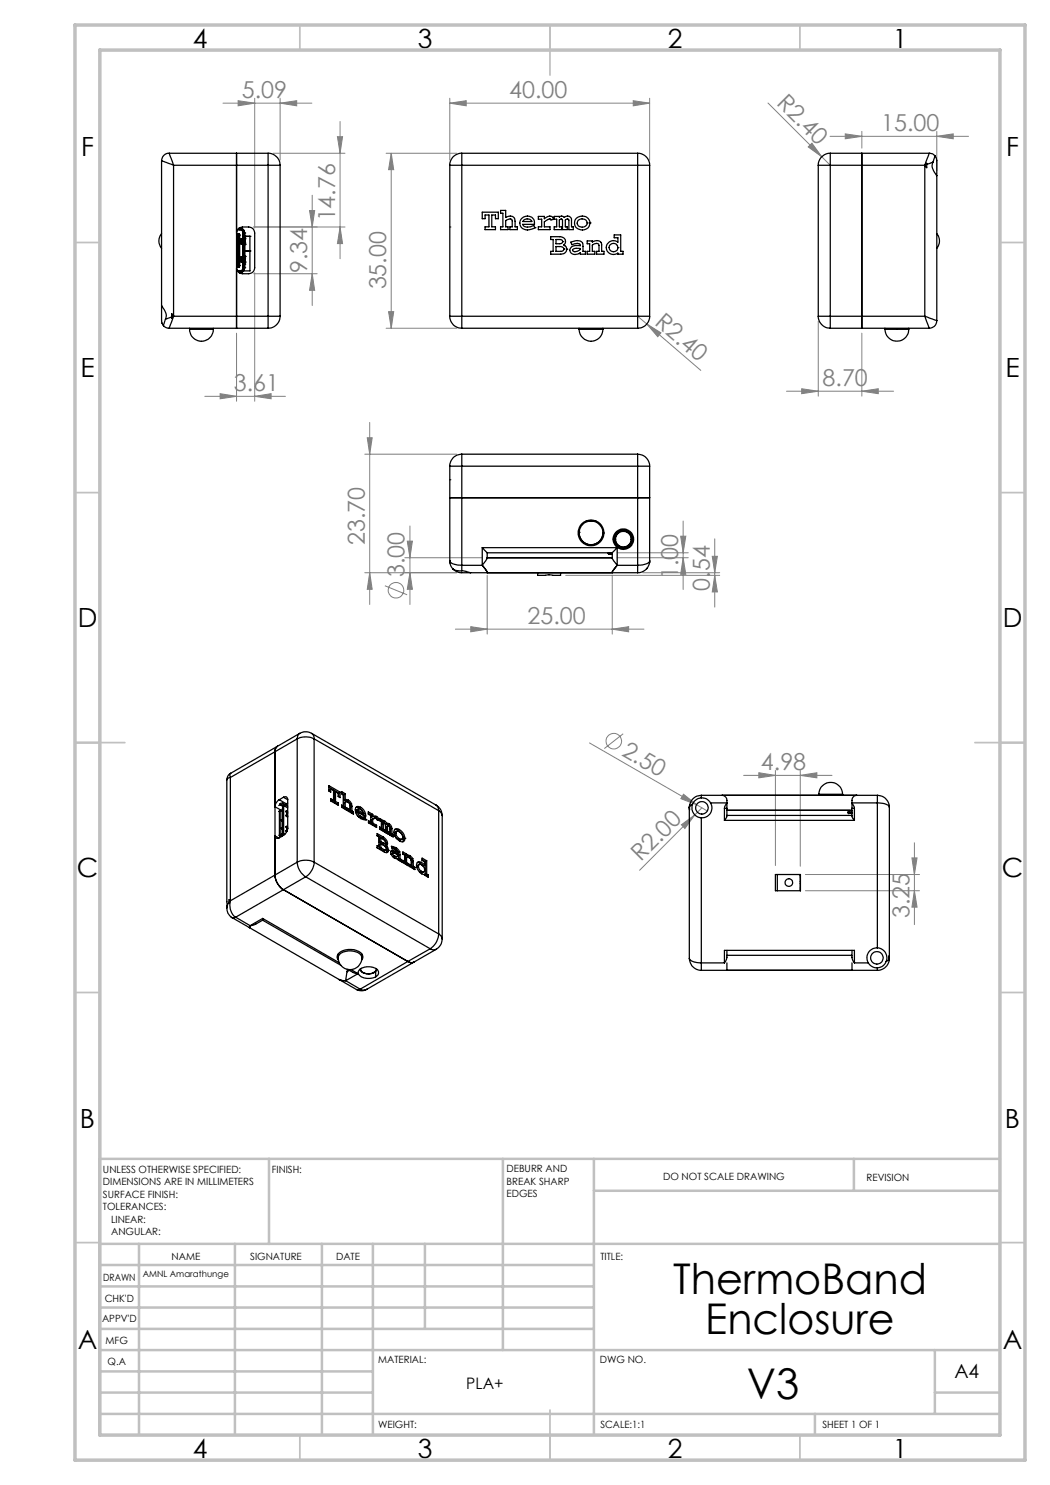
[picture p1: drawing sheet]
<svg xmlns="http://www.w3.org/2000/svg" width="210mm" height="297mm" viewBox="0 0 210 297" stroke-linecap="round" stroke-linejoin="round" font-family="sans-serif">
<g fill="none" stroke="#808080" stroke-width=".2">
<path d="M50.9 19.6v26M56 19.6v12.4M90 19.6v12.4M129.9 19.6v12.4M44.6 20.6h17.8M47.6 20.1l3.3 .5-3.3 .6zM54.6 30.7h14.4M56 20.6l3.3-.5v1.1zM62.4 39v22.1M67.5 27.3h1l-.5 3.4zM68 24.3v27.4M77.2 30.7h14.1"/>
<path d="M78.2 30.7v34.9M78.2 30.7l.5 3.2h-1zM90 20.6l3.2-.5v1.1zM90 20.6h39.9M126.6 20.1l3.3 .5-3.3 .6zM153.6 20.6l12.5 12.5M161.6 29.4l.8-.8 2 2.8zM166 27.3h27.7M169.1 26.8l3.3 .5-3.3 .5zM172.4 26.3v3.3M187.4 27.3l3.2-.5v1zM187.4 26.3v7.8"/>
<path d="M50.7 45.4h18.3M50.7 54.7h12.7M50.9 54.5v25.8M61.9 42.1h1l-.5 3.3zM62.4 54.7l.5 3.4h-1zM68 45.4l.5 3.3h-1zM41 79.3h16.1M44 78.7l3.3 .6-3.3 .5zM47.3 66.6v13.7M50.9 79.3l3.3-.6v1.1zM77.2 65.6h14.1M77.7 62.3h1l-.5 3.3z"/>
<path d="M127.5 63.2l1.9 1.6M129.4 64.8l2.8 1.8-.6 .7zM129.4 64.8l10.8 9.3M157.3 78.2h21.4M160.3 77.7l3.4 .5-3.4 .5zM163.7 64.2v15M172.4 78.2l3.2-.5v1zM172.4 66.6v12.6M73 90.8h18.3M73.4 87.6h1l-.5 3.2zM73.9 84.5v36.4M73 114.5h18.3"/>
<path d="M73.9 114.5l.5 3.4h-1zM77 117.2l4.4 1.8M81 111.5h15.4M81.5 108.2h1l-.5 3.3zM82 105.2v15.7M82 114.5l.5 3.4h-1zM97.4 115v11.8M113.1 115.1h30.8M122.4 115v11.8M123.4 110.6h14.3M123.4 111.5h14.3M128.6 114.5h15.3"/>
<path d="M136.1 107.2h1.1l-.6 3.4zM136.6 104.2v13.7M136.6 111.5l.6 3.4h-1.1zM142.5 111.3h1l-.6 3.2zM142.9 115.1l.6 3.3h-1zM142.9 107.8v13.6M91.1 125.8h37.7M94.2 125.3l3.2 .5-3.2 .6zM122.4 125.8l3.3-.5v1.1zM117.9 148.6l21.4 12.3M124.6 146.8l-3.7 2.9M136.7 158.9l2.6 2-3.1-1.2z"/>
<path d="M148.7 155.1h17.7M151.8 154.5l3.3 .6-3.3 .5zM155.1 154.1v19M160.1 155.1l3.3-.6v1.1zM160.1 154.1v19.1M136.3 165l2.7-2-2 2.7zM139.3 160.9l2.2 1.3M140.4 161.6l-12.5 12.5M161.1 174.9h22.8M161.1 178.1h22.8M182.4 171.6h1l-.5 3.3zM182.9 168.6v16.3"/>
<path d="M182.9 178.1l.5 3.3h-1z"/>
<circle cx="79.2" cy="118" r="1.55"/>
<circle cx="122.8" cy="148.2" r="1.55"/>
</g>
<g fill="none" stroke="#c0c0c0" stroke-width=".35">
<path d="M60 5v5M110 5v10M160 5v5M15 48.5h5M200 48.5h5M15 98.5h5M200 98.5h5M15 148.5h10M195 148.5h10M15 198.5h5M200 198.5h5M15 248.5h5"/>
<path d="M200 248.5h5M60 287v5M110 282v10M160 287v5"/>
</g>
<g fill="none" stroke="#c0c0c0" stroke-width=".5">
<path d="M53.8 231.8v17M100.6 231.8v38.2M118.8 231.8v55.2M118.8 238.2h81.2M170.8 231.8v6.4M200 231.8h-180v55.2M20 248.8h180M20 257.3h98.8M20 253h98.8M27.8 248.8v38.2M47 248.8v38.2M64.4 248.8v38.2"/>
<path d="M74.6 248.8v38.2M85 248.8v17M20 265.8h98.8M20 261.5h98.8M20 278.5h54.6M20 274.3h54.6M20 270h180M187 278.5h13M187 270v12.8M20 282.8h180M163 282.8v4.2"/>
</g>
<path d="M15 5h190v287h-190zM20 10h180v277h-180z" fill="none" stroke="#c0c0c0" stroke-width=".7"/>
<g fill="#808080">
<path d="M161.6 29.4l.8-.8 2 2.8z"/>
<path d="M136.7 158.9l2.6 2-3.1-1.2z"/>
<path d="M136.3 165l2.7-2-2 2.7z"/>
<path d="M129.4 64.8l2.8 1.8-.6 .7z"/>
<path d="M90 20.6l3.2-.5v1.1zM126.6 20.1l3.3 .5-3.3 .6zM151.8 154.5l3.3 .6-3.3 .5zM160.1 155.1l3.3-.6v1.1z"/>
<path d="M160.3 77.7l3.4 .5-3.4 .5zM172.4 78.2l3.2-.5v1zM169.1 26.8l3.3 .5-3.3 .5zM187.4 27.3l3.2-.5v1z"/>
<path d="M68 45.4l.5 3.3h-1zM67.5 27.3h1l-.5 3.4z"/>
<path d="M73.9 114.5l.5 3.4h-1zM73.4 87.6h1l-.5 3.2z"/>
<path d="M78.2 30.7l.5 3.2h-1zM77.7 62.3h1l-.5 3.3zM136.1 107.2h1.1l-.6 3.4zM136.6 111.5l.6 3.4h-1.1zM81.5 108.2h1l-.5 3.3zM82 114.5l.5 3.4h-1zM142.5 111.3h1l-.6 3.2zM142.9 115.1l.6 3.3h-1zM182.4 171.6h1l-.5 3.3zM182.9 178.1l.5 3.3h-1z"/>
<path d="M61.9 42.1h1l-.5 3.3zM62.4 54.7l.5 3.4h-1z"/>
<path d="M44 78.7l3.3 .6-3.3 .5zM50.9 79.3l3.3-.6v1.1zM47.6 20.1l3.3 .5-3.3 .6zM56 20.6l3.3-.5v1.1z"/>
<path d="M94.2 125.3l3.2 .5-3.2 .6zM122.4 125.8l3.3-.5v1.1z"/>
</g>
<g fill="none" stroke="#000" stroke-width=".25">
<path d="M32.3 32.1l2.4 1M32.3 32.1v29M33.8 30.7l.9 2.4M33.8 30.7a1.49 1.49 0 0 0-1.5 1.4M33.8 30.7h19.8M34.7 33.1h18.9M34.7 33.1v30.1M47.3 30.7v2.4zM47.3 33.1v32.5M53.6 30.7v2.4M53.6 33.1h2.4M53.6 30.7a2.41 2.41 0 0 1 2.4 2.4"/>
<path d="M53.6 33.1v30.1M56 33.1v30.1M90 33.1h2.4M90 33.1v30.1M92.4 30.7a2.35 2.35 0 0 0-2.4 2.4M92.4 30.7v2.4M92.4 33.1h35.1M92.4 30.7h35.1M92.4 33.1v30.1M127.5 33.1h2.4M127.5 30.7v2.4M127.5 30.7a2.41 2.41 0 0 1 2.4 2.4"/>
<path d="M127.5 33.1v30.1M129.9 33.1v30.1M163.7 33.1h2.4M163.7 33.1v30.1M166.1 30.7v2.4M166.1 30.7a2.41 2.41 0 0 0-2.4 2.4M166.1 33.1h18.9M166.1 30.7h19.7M166.1 33.1v30.1M172.4 30.7v2.4zM172.4 33.1v32.5M185 33.1v30.1"/>
<path d="M185.1 33l-.1 .1M185.3 32.7v.8l-.3-.3zM185.8 30.7l-.8 2.4M185.8 30.7a1.28 1.28 0 0 1 1.2 .4M186.6 32.5l-1.3 .4M186.6 32.5a2.76 2.76 0 0 0 .8 2.6M187 31.1l-.4 1.4M187 31.1a3.3 3.3 0 0 1 .4 2.5v1.5M187.4 35.1v29M32.3 46.7a2.32 2.32 0 0 0 0 3M47.3 46.5a1.21 1.21 0 0 1 1.2-1.1h1.2a1.2 1.2 0 0 1 1.2 1.2v6.9a1.2 1.2 0 0 1-1.2 1.2h-1.2a1.21 1.21 0 0 1-1.2-1M47.3 47h.4l-.3 .2"/>
<path d="M47.3 53h.1M47.3 46.8h.4M47.3 53.3h.4M47.3 53.4h.4M47.3 46.7h.4M47.3 53.3h.1M47.3 53.4h.1M47.3 47.2h.1M47.4 46.8h.1M47.4 53.4h.1M47.4 46.7h.1M47.4 46.7l-.1 .1"/>
<path d="M47.4 46.7v.1M47.4 53l.3 .2h-.4M47.4 47.2v5.8M47.6 54.2h.5M47.6 45.9a.79 .79 0 0 1 1 .7M47.6 45.9h.3M47.6 54.3h.3M47.7 51.1h.1M47.7 51.4h.1M47.7 52.6h.1M47.7 52.8h.1M47.7 53.4h.1"/>
<path d="M47.7 53.2h.1M47.7 46.8h.1M47.7 47h.1M47.7 46.7h.1M47.7 49.1h.1M47.7 49.4h.1M47.7 51.4v1.2M47.7 52.8v.3M47.7 53.1v.3M47.7 53.2v.1M47.7 53.3h.1M47.7 46.8v.2"/>
<path d="M47.7 46.7v.3M47.7 47v2.1M47.7 49.4v1.7M47.7 47h.2M47.7 53.1h.2M47.7 46.7l.2 .3M47.7 51.3h.1M47.7 46.7v6.7M47.7 49.1v.3M47.7 51.1v.2M47.7 52.6v.2M47.8 54.3h.1"/>
<path d="M47.9 45.6h.1M47.9 53.1h.1M47.9 47h.1M47.9 47v6.1M47.9 53.1l-.2 .3M47.9 45.9h.1M47.9 54.3h.1M47.9 45.9a.66 .66 0 0 1 .7 .7M47.9 45.6a.96 .96 0 0 1 1 1M48.1 54.2h.1M48.1 54.2l-.2 .1M48.2 54.2h.1"/>
<path d="M48.2 54.5v.2M48.2 54.5h.1M48.3 48.8h.1M48.3 52.4h.1M48.3 52.4h.3M48.3 48.8h.3M48.6 47.9a.59 .59 0 0 0 0 .9M48.6 52.3v.1M48.6 46.6h.1M48.6 53.3h.1M48.6 53.5h.1M48.6 52.4h.1"/>
<path d="M48.6 51.3h.1M48.6 48.8h.1M48.6 47.7h.1M48.6 46.9h.1M48.6 49h.1M48.6 51.1h.1M48.6 52.9h.1M48.6 50.2h.1M48.6 47.3h.1M48.6 53.5l-.1 .4-.4 .3M48.6 53.5a.66 .66 0 0 1-.7 .8M48.6 47.8h.1"/>
<path d="M48.6 51.6h.1M48.6 48.5h.1M48.6 52.3h.1M48.6 47.8l-.1 .2 .1 .5M48.6 51.6l-.1 .2 .1 .5M48.6 47.7v.2M48.6 51.3v.2a.43 .43 0 0 0-.3 .4 .43 .43 0 0 0 .3 .4M48.6 52.5h.1M48.6 51.3h-.3v1.1M48.6 46.6v6.9M48.6 47.7h-.3v1.1M48.9 46.6h.1"/>
<path d="M48.9 47.7h.1M48.9 47.6h.1M48.9 47.8h.1M48.9 48.5h.1M48.9 48.9h.1M48.9 51.2h.1M48.9 52.9h.1M48.9 53.5h.1M48.9 47.3h.1M48.9 49h.1M48.9 51.3h.1M48.9 51.6h.1"/>
<path d="M48.9 52.3h.1M48.9 52.6h.1M48.9 53.5a.97 .97 0 0 1-1 1M48.9 52.4h.1M48.9 48.8h.1M48.9 47.6v.1M48.9 48.5v.1M48.9 48.8v.1M48.9 48.6v.3M48.9 47.6v.2M48.9 51.2v.1M48.9 52.6v.3"/>
<path d="M48.9 47.3v.3M48.9 48.9v.1M48.9 51.3v.3M48.9 51.3v.1M48.9 51.5v.1M48.9 52.3v.1M48.9 52.5v.1M48.9 52.3v.3M48.9 53.5l-.3 .8-.4 .2M48.9 50.2h1.1M48.9 47.3h1.1M48.9 46.6v6.9"/>
<path d="M50 50.2h.1M50 47.3h.1M50 47.3v6.9h-1.3M90 45.4h.1M96.4 42.4h3.3v1.3h-.6v-.7h-.7v2.4h.7v.5h-2.1v-.5h.8v-2.4h-.8v.7h-.6zM100.1 42.1h1v1.4a1.07 1.07 0 0 1 1.2-.3 1.07 1.07 0 0 1 .7 1v1.2h.5v.5h-1.5v-.5h.4v-1.2v-.3l-.3-.1-1 .3v1.3h.5v.5h-1.5v-.5h.5v-2.8h-.5zM104.3 43.7a1.45 1.45 0 0 1 1.8-.4 1.45 1.45 0 0 1 .8 1.6h-2.4a1.51 1.51 0 0 0 2.3 .2l.2 .4a2.01 2.01 0 0 1-2.9-.3 1.36 1.36 0 0 1 .2-1.5zM104.7 44a1.08 1.08 0 0 1 1.7 .3h-1.8zM107 45.5h.1M107.7 43.3h1.2v.4a1.17 1.17 0 0 1 1.6-.3l.2 .5-.5 .1-.2-.2h-.2l-.9 .6v1h1.1v.5h-2.3v-.5h.6v-1.6h-.6zM110.1 47.3h1.8a.94 .94 0 0 1 1.1 .5 .94 .94 0 0 1-.3 1.2 .97 .97 0 0 1 .6 1.2 .97 .97 0 0 1-1.2 .6h-2v-.5h.5v-2.4h-.5zM110.8 43.3h1.1v.1l.4-.2 .6 .3a.82 .82 0 0 1 .9-.2 .82 .82 0 0 1 .5 .7v1.4h.4v.5h-.9v-1.9a.37 .37 0 0 0-.4-.2 .37 .37 0 0 0-.3 .2v1.4h.4v.5h-1v-1.8v-.2l-.2-.1-.4 .2v1.4h.4v.5h-1.5v-.5h.5v-1.6h-.5z"/>
<path d="M111.2 47.9h.8a.44 .44 0 0 1 .5 .4 .44 .44 0 0 1-.5 .5h-.8zM111.2 49.3h.7a.59 .59 0 0 1 .7 .1 .59 .59 0 0 1 .1 .7l-.3 .2h-1.2zM112.5 48.3h.1M112.8 49.8h.1M113.3 49.8h.1M114.2 48.4a1.82 1.82 0 0 1 2.3 .2l.1 1.7h.5v.5h-1v-.3a1.29 1.29 0 0 1-2.2-.4 1.27 1.27 0 0 1 1.8-1h.4l-.2-.3a1.91 1.91 0 0 0-1.5 .1zM114.6 49.8l.5-.1h1a.91 .91 0 0 1-1.6 .4zM115.3 43.7a1.52 1.52 0 0 1 2.1-.2 1.52 1.52 0 0 1 .3 2 1.63 1.63 0 0 1-2.8-.9l.1-.6zM115.6 44.1a.97 .97 0 0 1 1.3-.3 .97 .97 0 0 1 .4 1.3 .97 .97 0 0 1-1.3 .3 .97 .97 0 0 1-.4-1.3zM117.4 48.2h1.1v.2a1.13 1.13 0 0 1 1.8 .6v1.3h.5v.5h-1.5v-.5h.5v-1.2a.64 .64 0 0 0-1.1-.2l-.2 .1v1.3h.5v.5h-1.6v-.5h.5v-1.5h-.5zM117.4 44.6h.1M118 44.6h.1"/>
<path d="M122.8 47h1.3v3.3h.5v.5h-1v-.2a1.42 1.42 0 0 1-2-.1 1.42 1.42 0 0 1 0-1.9 1.42 1.42 0 0 1 2-.2v-.8h-.8zM123.6 49.5h.1M187.4 46.7a2.32 2.32 0 0 1 0 3M32.3 61.1l.2 .2a2.45 2.45 0 0 1 .6 2.5M32.3 61.1v2.2a2.16 2.16 0 0 0 .4 1.9M32.4 64.6v.1M32.7 65.2l.5 .3 .6 .1M33.1 63.8l-.4 1.4M33.8 65.6h19.8M34.3 63.4l-1.2 .4M34.3 62.7l.4 .4-.4 .5zM34.7 63.2l-.1 .1"/>
<path d="M34.7 63.2l-.9 2.4M34.7 63.2h18.9M37.9 65.9a2.36 2.36 0 0 0 2.4 2.4 2.36 2.36 0 0 0 2.4-2.4M37.9 65.9h4.8M37.9 65.6v.3M42.7 65.6v.3M53.6 63.2v2.4M53.6 63.2h2.4M56 63.2a2.41 2.41 0 0 1-2.4 2.4M90 63.2h2.4M90 63.2a2.35 2.35 0 0 0 2.4 2.4M92.4 63.2v2.4"/>
<path d="M92.4 63.2h35.1M92.4 65.6h35.1M115.8 65.9a2.38 2.38 0 0 0 2.4 2.4 2.38 2.38 0 0 0 2.4-2.4M115.8 65.9h4.8M115.8 65.6v.3M120.6 65.6v.3M127.5 63.2h2.4M127.5 63.2v2.4M129.9 63.2a2.41 2.41 0 0 1-2.4 2.4M163.7 63.2h2.4M163.7 63.2a2.41 2.41 0 0 0 2.4 2.4M166.1 63.2v2.4"/>
<path d="M166.1 63.2h18.9M166.1 65.6h19.7M177 65.9a2.38 2.38 0 0 0 2.4 2.3 2.38 2.38 0 0 0 2.4-2.3M177 65.9h4.8M177 65.6v.3M181.8 65.6v.3M185 63.2l.8 2.4M185 63.2l2.4 .9M187.4 64.1a1.49 1.49 0 0 1-1.6 1.5M90 96h.1M90 93.2h2.4M90 99.6h2.4z"/>
<path d="M90 93.2v19.3l.2 .7 .4 .6M92.4 90.8v2.4M92.4 90.8a2.35 2.35 0 0 0-2.4 2.4M92.4 93.2v19.9M92.4 90.8h35.1M92.4 93.2h35.1M92.4 99.6h35.1M127.5 90.8v2.4M127.5 90.8a2.41 2.41 0 0 1 2.4 2.4M127.5 93.2h2.4M127.5 99.6h2.4zM127.5 93.2v19.9"/>
<path d="M129.9 93.2v19.3M90 112.5v-.4a1.73 1.73 0 0 0 1.7 .9l.7 .1M90.6 113.8l.6 .3 1.2 .1M90.6 113.8a3.2 3.2 0 0 0 2.9 .7h.7M92.4 113.1v1.1M92.4 114.2l1.8 .3M92.4 113.1h4M94.2 114.5h33.3M96.4 113.1l1 1.4M96.4 109.5l1 1.1M96.4 109.5v3.6M96.4 109.5h27"/>
<path d="M97.4 114.5h.1M97.4 110.6v1.1l-.6 .9a.56 .56 0 0 0-.3 .5 .56 .56 0 0 0 .4 .5l.5 .9M97.4 111.5h25M97.4 110.6h25M107.5 114.5v.6l2.1-.1 2.5 .1v-.6M115.8 106.5h.1M115.8 106.5a2.38 2.38 0 0 0 2.3 2.4 2.38 2.38 0 0 0 2.5-2.2M117.2 104.2h2M120.6 106.7h.1M121.7 110.7h.1M121.7 110.7l.1 .1M121.7 110.6v.1"/>
<path d="M121.8 110.8h.1M121.8 110.8h.6M122 110.6l.4 .1M122.4 110.7h.1M122.4 110.6v.1M122.4 110.6v1.1l.5 .6a.79 .79 0 0 1 .4 .9l-.9 1.3M122.4 114.5h.1M122.8 107.8h.1M122.8 107.8v.3M122.9 107.8a1.76 1.76 0 0 0 1.8 1.8 1.76 1.76 0 0 0 1.7-1.8M122.9 107.8a1.76 1.76 0 0 1 1.8-1.7 1.76 1.76 0 0 1 1.7 1.7M122.9 107.8h.1"/>
<path d="M123 107.8h.1M123 107.8a1.66 1.66 0 0 0 1.7 1.7 1.66 1.66 0 0 0 1.6-1.7M123 107.8a1.66 1.66 0 0 1 1.7-1.6 1.66 1.66 0 0 1 1.6 1.6M123.1 107.8a1.55 1.55 0 0 0 1.6 1.6 1.55 1.55 0 0 0 1.5-1.6M123.1 107.8a1.55 1.55 0 0 1 1.6-1.5 1.55 1.55 0 0 1 1.5 1.5M123.4 109.5l-1 1.1M123.4 113.1l-1 1.4M123.4 109.5v3.6M123.4 113.1h4.1M126.2 107.8h.1M126.3 107.8h.1M126.5 107.6a1.84 1.84 0 0 0-1.9-1.6 1.84 1.84 0 0 0-1.8 1.8"/>
<path d="M127.5 113.1v1.4M127.5 113.1l.9-.1a1.57 1.57 0 0 0 1.5-.9 2.41 2.41 0 0 1-2.4 2.4M129.4 113.6l-.1 .2M45.4 156v25.6M46.1 155.5l-.5 .1-.2 .4M46.1 155.5v24.7M46.1 154.7l-.5 .5-.2 .8M46.1 154.7l-.1 .3 .1 .5M55 150.4v24.6M55 150.4l-8.9 5.1M55.5 149.3l-.3 .2-.2 .9M55.8 159.9a1.75 1.75 0 0 0-.8 1.5l1.3 .7"/>
<path d="M55.8 159.9l1.5 .9M56.7 159.5a.51 .51 0 0 1 .6-.1 .51 .51 0 0 1 .2 .5M56.7 159.5l-.9 .4M56.7 159.5l.8 .4M57.5 159.9v5.7M59.4 147.8a3.8 3.8 0 0 1 3.4 0M59.4 147.8v24.6M59.4 147.8l-4.4 2.6M59.9 146.7a2.42 2.42 0 0 1 2.4 0M59.9 146.7l-.2 .2-.3 .9M59.9 146.7l-13.8 8M62.3 146.7l.3 .2 .2 .9"/>
<path d="M62.3 146.7l24.9 14.3M62.8 147.8v24.6M62.8 147.8l24.9 14.3M65.8 157.4l1.9 1.2M66.1 157.8v.6l-.3-.2v-1.1l2.2 1.3M66.1 157.8l.6 .3v2M66.1 157.8l-.2 .2v.3M67.1 158.4l.5 .2v.7l.4 .2v-1.1M67.1 158.4v1.9M67.1 158.4l-.3 .1v2M67.7 158.6v.7M68 158.4l-.3 .2"/>
<path d="M68.3 158.6l.5 .3M68.8 158.9v1.2M69 159.9l.7 .2M69 158.7v1.2M69 158.7l-.7-.4v.5l.4 .2v2.2M69 159.9l-.2 .2M69 158.7l-.2 .2M140.3 159.1v.5M140.3 159.6l.9 .1 .9 .9M140.3 159.1a2.41 2.41 0 0 0-2.4 2.4M140.3 159.6l-1.2 .4-.6 .9M140.3 159.1h35.2"/>
<path d="M144.4 159.1a1.3 1.3 0 0 1 1 1.5M163.8 158.9a2.38 2.38 0 0 1 2.3-2.4 2.38 2.38 0 0 1 2.4 2.4M163.8 158.9h4.7M163.8 158.9v.2M168.5 158.9v.2M171.4 159.1a1.26 1.26 0 0 0-1 1.4v.1M175.5 159.1v1.5M175.5 159.1a2.41 2.41 0 0 1 2.4 2.4M45.8 179.9l.3 .2-.3 .6zM55 175a3.7 3.7 0 0 0 1.7 2.9M55 175l-8.9 5.2M55.9 167l.3 .2"/>
<path d="M55.9 167l-.1 .1M55.9 162.3v4.7M55.9 162.3h-.1M56 162.2h-.2M56 160.7h.1M56 160.9a.31 .31 0 0 1 .4 0 .31 .31 0 0 1 .1 .4M56 160.7a.42 .42 0 0 1 .5 0 .42 .42 0 0 1 .2 .4M56 160.9l-.3 .2M56 160.9l.5 .4M56.2 162.1l-.3 .2M56.2 167.2l.1 .1M56.2 162.1v5.1"/>
<path d="M56.2 162.1l.3 .1M56.2 167.2l-.3 .2M56.3 167h.1M56.3 166.8h.1M56.3 165.8h.1M56.3 165.6h.1M56.3 164.1h.1M56.3 163.9h.1M56.3 167l.2 .1M56.3 163.9v.2M56.3 165.6v.2M56.3 166.8v.2"/>
<path d="M56.3 166.8l.2 .1M56.3 165.8l.2 .1M56.3 165.6l.2 .1M56.3 163.9l.2 .1M56.3 164.1l.2 .1M56.5 161.7l-.1 .4M56.5 166.9l-.1 .3M56.5 160.7l1 .6M56.5 161.3v5.6M56.7 167.1l-.9 .5a.5 .5 0 0 1-.5 .1 .5 .5 0 0 1-.3-.5l.8 .4M56.7 177.9l24.9 14.4M56.7 177.9l-9.6 5.5"/>
<path d="M56.7 166.8v.3M56.7 161.1v5.7M56.7 166.8l.2 .1M56.7 161.1l.8 .5M57.2 162.2l.1 .3M57.2 163.1l.1 .2 .2 .1M57.2 165.3l.1 .2M57.2 166.1l.1 .3M57.3 160.8l-.3 .1M57.3 162.2h-.1M57.3 163l-.1 .1M57.3 165.3h-.1"/>
<path d="M57.3 166.1h-.1M57.3 162.2l.2 .1M57.3 162.5h.1M57.3 163l.1 .1M57.3 165.3l.2 .1M57.3 165.5l.1 .1M57.3 166.1h.1M57.3 165.5l.2 .2M57.3 162.5l.2 .1h-.1M57.4 166.1v.1M57.4 165.6h.1M57.4 163.1h.1"/>
<path d="M57.4 162.5v.1M57.4 162.5v.6M57.4 165.6v.5M57.4 165.6l.1 .1M57.4 163.1l.1 .1M57.4 162.6v.5M57.5 165.6a1.88 1.88 0 0 1-.8 1.5M57.5 160.6l-.2 .2M57.5 163.2l-.1 .1M59.4 172.4a3.7 3.7 0 0 0 1.7 3M59.4 172.4a3.8 3.8 0 0 1 3.4 0M59.4 172.4l-4.4 2.6"/>
<path d="M61.1 175.4l24.9 14.4M61.1 175.4l-4.4 2.5M62.8 172.4a3.7 3.7 0 0 1-1.7 3M62.8 172.4l24.9 14.4M66.7 160.1l-.6-.4v.5l1.5 .8v-.4M66.7 160.1l-.3 .1-.3-.1M66.8 160.5l.5 .3M67.1 160.3l.5 .3M67.1 160.3l-.3 .2M67.3 160.8v.1M67.6 160.6l-.3 .2M68.7 161.2l-.4-.2v.5l1.1 .6v-.5"/>
<path d="M68.7 161.2l-.4 .1M68.8 160.1l.6 .1M68.8 161.6l.3 .2M69 160.4a.69 .69 0 0 1 1 .6v1M69 160.4v1M69 161.4l.4 .2M69 160.4l-.2 .2v1M69 161.4l-.2 .2M69.1 161.8v.1M69.4 161.6l-.3 .2M69.4 160.2l.3 .2 .3 .5M69.7 160.1l.6 .7"/>
<path d="M69.7 160.1l-.3 .1M70 162l-.4-.2v.4l1.1 .6v-.4M70 162l-.4 .1M70 160.9l.1 .5M70.1 161.4v.9M70.1 162.3l.3 .3M70.3 160.8l.1 .5M70.3 160.8l-.3 .1M70.4 162.2l.3 .2M70.4 161.3v.9M70.4 162.2l-.3 .1M70.4 161.3l-.3 .1"/>
<path d="M70.4 162.6v.1M70.7 162.4l-.3 .2M71.2 162.1l1.3 .7 .2-.1M71.2 161.5l.7 .1M71.4 163.1l.5 .3M71.5 162.4l.2 .5 .4 .4M71.5 162.4l1.6 1v-.3M71.5 162a.86 .86 0 0 1 1.2 .7M71.5 162.4l-.3 .2M71.5 162l1.2 .7M71.5 162l-.3 .1M71.6 161.8l-.4 .3"/>
<path d="M71.9 161.6l.6 .6M71.9 163.4l.8 .3M72.1 163.3l.9 .2M72.1 161.5a1.96 1.96 0 0 1 1 1.6M72.1 161.5a.64 .64 0 0 0-.7-.2 .64 .64 0 0 0-.4 .7 2.16 2.16 0 0 0 2.2 2M72.1 163.3l-.2 .1M72.1 161.5l-.2 .1M72.7 162.7l.1 .5 .3-.1M72.7 163.7l.1 .2M73 163.5l.2 .5M73 163.5l-.3 .2M73.2 164h.1"/>
<path d="M73.7 162.7l.6 .4M74.2 164.4l-.5-.3v.5l1.6 .9v-.4M74.2 164.4l-.3 .1-.2-.1M74.3 163.4h.7M74.3 163.1v.3M74.3 164.7l.7 .5M74.5 163.3h.8M74.5 163.8a.53 .53 0 0 1 1 .2l.3 .1v-.2M74.5 162.9v.4M74.5 163.8v.8M74.5 162.9l-.8-.5v.4l.5 .3v1.3M74.5 164.6l.8 .5"/>
<path d="M74.5 163.8l-.2 .2v.7M74.5 164.6l-.2 .1M74.5 162.9l-.2 .2M74.5 163.3l-.2 .1M75 163.4l.5 .6 .3-.1M75 165.2v.1M75.3 163.3l.5 .6M75.3 165.1l-.3 .1M75.3 163.3l-.3 .1M75.4 167l1 .6M75.8 169.3l-.4-.2v.5l1.4 .8a.49 .49 0 0 0 .6 .1 .49 .49 0 0 0 .3-.4M75.8 169.3l-.4 .1"/>
<path d="M75.9 169.7l.7 .4M75.9 168.4l.5 .4M75.9 164l.5 .3M76.2 168.8l.7 .4 .4 .6M76.2 167.6l.7 .4 .2 .5M76.2 167.6l-.3 .1v.7M76.2 168.8l-.3 .1v.8M76.2 169.5l.7 .5M76.2 167.6v.7M76.2 168.8v.7M76.2 169.5l-.3 .2M76.2 168.3l.5 .3"/>
<path d="M76.2 168.3l-.3 .1M76.3 165.6l-.4-.2v.4l1.1 .6v-.4M76.3 165.6l-.4 .1M76.4 164.3v.1M76.4 166l.3 .2M76.4 167.6l.6 .5M76.4 164.4h.3M76.6 170.1h.3M76.7 164.7l.4 .1v1.7l.7 .4v-.5M76.7 164.2h.1M76.7 164.1v.1M76.7 164.7v1.1"/>
<path d="M76.7 164.1l-.8-.4v.4l.4 .2v1.3M76.7 165.8l.3 .2M76.7 164.7l-.3 .1v1.2M76.7 165.8l-.3 .2M76.7 164.1l-.3 .2M76.7 164.2l-.3 .2M76.7 167.4l.7 .7 .1 .6M76.7 164.4l.3 .3M76.7 167.4l-1.3-.7v.5l.4 .2v1.9M76.7 167.4l-.3 .2M76.7 166.2v.1M76.7 168.6l-.3 .2"/>
<path d="M76.8 164.2h.2M76.9 170l-.3 .1M77 164.2l.3 .5M77 166l-.3 .2M77 164.2l-.3 .2M77 168.7l-.3 .2-.3-.1M77 168.2l.2 .7M77.1 164.8l.4 .1M77.1 168.5h.1M77.1 168.5l-.1 .2-.3-.1M77.2 170l-.3 .2M77.2 168.9l-.2 .4"/>
<path d="M77.2 165.4v1.1M77.2 166.5l.3 .1M77.3 169.6l.1 .6M77.3 169.2l.1 .1M77.3 169.2l-.3 .1M77.3 165.3l-.1 .1M77.3 169.8h.1M77.3 169.8l-.2 .2h-.2M77.3 164.7h.5M77.3 164.7l-.3 .1M77.4 170.2l-.1 .3M77.4 169.3l.3 .8"/>
<path d="M77.4 169.3l-.2 .2M77.5 166.6v.2M77.5 168.7v.3l-.2 .2M77.5 166.3v-1.1l.1-.1 .4 .3v1.6l.6 .4v-.4M77.5 166.3l.3 .1M77.5 168.7l-.3 .2M77.5 166.3l-.3 .2M77.5 164.9l.4 .4M77.5 165.2l-.3 .2M77.7 170.1h.1M77.7 170.1l-.3 .1M77.8 166.4l-.3 .2"/>
<path d="M77.8 164.7l.4 .4 .2 .6M77.8 164.7l-.3 .2M78 165.4l.1 .5M78.1 167l.3 .1M78.1 165.9v1.1M78.2 170.2l.6 .3M78.4 169.5l.5 .2M78.4 167.1v.1M78.4 166.8l.2 .2M78.4 165.7v1.1M78.4 165.7l-.3 .2M78.4 166.8l-.3 .2"/>
<path d="M78.5 170.7l.4 .5M78.5 170.7l.1-.1 .5 .1 .5 .4v.1M78.6 170.6l-.4 .3 .3-.2M78.6 167l-.2 .1M78.8 170.5l.5 .2 .3-.1M78.9 171.2l-.3 .1 .4 .1 .6-.2M78.9 171.2h.7M78.9 166.8l.1 .5M78.9 169.7l.8 .8M79 165.9l.6 .2M79.1 170.3l.5 .3M79.1 170.3a.64 .64 0 0 0-.9-.1 1.28 1.28 0 0 0 1.4 1.6v.2l.7 .4v-.5"/>
<path d="M79.1 170.3l-.3 .2M79.2 167.5l.4 .4M79.2 166.6l.1 .6 .6 .5M79.2 166.6v-.2a.96 .96 0 0 1 1 .1 .96 .96 0 0 1 .4 1M79.2 166.6l-.3 .2M79.2 169.5l.7 .9M79.2 169.5l-.9-.2 .1 .5a1.04 1.04 0 0 1 1.2 .8M79.2 169.5l-.3 .2M79.3 166.3l-.3 .2-.1 .3M79.6 166.1l.8 .7M79.6 167.9l.6 .1M79.7 170.5v.6"/>
<path d="M79.7 171.1v.8M79.7 171.9l.3 .2M79.9 165.9a.64 .64 0 0 0-1.1 .1 1.89 1.89 0 0 0 1.9 2.3l.3-.3v-.3M79.9 165.9a2.14 2.14 0 0 1 1.1 1.8M79.9 165.9l-.3 .2M79.9 167.7l-.3 .2M79.9 170.4l.1 .5M79.9 170.4l-.2 .1M80 171.8l.3 .1M80 170.9v.9M80 171.8l-.3 .1M80 170.9l-.3 .2"/>
<path d="M80 172.1v.1M80.3 171.9l-.3 .2M80.4 167l.3 .8M80.4 167.8l-.2 .2M80.6 167.5h.1M80.6 167.5l-.3 .3-.4-.1M80.6 170.7l.4 .3M80.7 167.8l-.1 .5M80.9 172.3l-.3 .1M80.9 172.3l-.3-.2v.4l1.1 .7v-.5M81 167.7h.1M81 167.7l-.3 .1"/>
<path d="M81 171.2l.7 .1M81 171v.2M81 172.7l.4 .2M81.3 171l.7 .1M81.3 171.5l.6 .1 .3 .2v1.3M81.3 170.8v.2M81.3 171.5v1M81.3 170.8l-.7-.4v.4l.3 .2v1.3M81.3 172.5l.4 .2M81.3 171.5l-.3 .2v1M81.3 172.5l-.3 .2M81.3 170.8l-.3 .2"/>
<path d="M81.3 171l-.3 .2M81.4 172.9v.1M81.7 172.7l-.3 .2M81.7 171.3l.5 .6M82 171.1l.5 .6M82 171.1l-.3 .2M82.2 171.9l.2 .5M82.2 173.1l-.3-.2v.4l1.1 .6v-.4M82.2 173.1l-.3 .1M82.4 172.4v1.1M82.4 173.5l.3 .1M82.5 171.7l.2 .5"/>
<path d="M82.5 171.7l-.3 .2M82.7 173.3l.3 .2M82.7 172.2v1.1M82.7 173.3l-.3 .2M82.7 172.2l-.3 .2M82.7 173.6v.2M83 173.5l-.3 .1M83.5 172.5l.5 .1M83.7 173.2a1.2 1.2 0 0 0 .6 1.1M83.7 173.2v-.2a.88 .88 0 0 1 1.2 1M83.9 172.9l-.4 .2-.1 .3 .3-.2M84 172.6l.6 .6"/>
<path d="M84.3 172.5l.6 .6M84.3 172.5a.56 .56 0 0 0-.9 .2 1.84 1.84 0 0 0 1.5 2.2v.1l.8 .5v-.5M84.3 172.5l-.3 .1M84.3 174.3l-.3 .1 .4 .2 .4-.2M84.4 171.9l.7 .4M84.9 174h.1M84.9 174l-.2 .4-.4-.1M84.9 173.1l-.3 .1M85.1 175l.3 .2M85.1 172.3v2.7M85.3 174.8l.4 .2M85.3 172.2v2.6"/>
<path d="M85.3 172.2l-.9-.6v.5l.5 .3v.7M85.3 174.8l-.2 .2M85.3 172.2l-.2 .1M85.4 175.2v.1M85.7 175l-.3 .2M87.2 161a2.39 2.39 0 0 1 1.2 2.1M87.2 161l.4 .5 .1 .6M87.7 162.1l.5 .4 .2 .6M87.7 162.1v24.7M88.4 163.1v24.7M137.9 161.5v30.2M137.9 161.4v.1"/>
<path d="M137.9 161.1v.9zM138.5 160.9l-.6 .4M138.5 160.9a2.03 2.03 0 0 0 1.8 2.7M140.3 163.6v29M142.1 160.6a1.98 1.98 0 0 1-1.8 3M142.1 160.6h3.3M144.9 161.7h.5M144.9 161.7v2.4M144.9 164.1h26M145.4 160.6l-.5 1.1M145.4 160.6v1.1M145.4 161.7l-.1 1.7-.4 .7"/>
<path d="M145.4 162.1h25M145.4 163.1h25M155.1 174.9h5v3.2h-5zM155.5 174.9v3.2M160.1 174.9v3.2M160.1 176.4h.1M160.1 176.7h.1M160.1 175.4h.1M160.1 175.1h.1M160.1 178h.1M160.1 177.6h.1M169.6 162.4h.1"/>
<path d="M169.6 162.6h.2zM169.6 162.4h.2M169.6 162.4v.2M169.8 162.6h.6M169.8 162.4v.4M169.8 162.4h.6M170 162.1h.4M170.4 160.6l.5 1.1M170.4 160.6v1.1M170.4 161.7h.5M170.4 161.7v1.7l.5 .7M170.4 160.6h5.1"/>
<path d="M170.9 161.7v2.4M175.5 160.6h.6a1.8 1.8 0 0 1 1.8 .9M175.5 160.6v29M177.9 161.5l-.1 30.5v-.8M45.4 181.6a2.21 2.21 0 0 0 1 1.9M45.8 180.4l-.4 1.2M46.1 180.2a3.1 3.1 0 0 0 1 3.2M46.1 180.2l-.1 .1M46.4 183.5l3.5 2M47.1 183.4l-.3 .2-.4-.1M47.1 183.4l2.9 1.7M49.9 185.5l21.4 12.4"/>
<path d="M50 185.1l-.1 .4M52.5 183.7v.3M52.5 184l-1.6 1-.9 .2-.1 .3M52.5 184l15.7 9.1M52.5 183.7l-2.5 1.4M52.5 183.7l15.3 8.8M67.6 191.6a2.38 2.38 0 0 0 2.4 2.3 2.38 2.38 0 0 0 2.4-2.3M67.6 191.6a1.62 1.62 0 0 1 1.7-1.4 2.63 2.63 0 0 1 3.1 1.3v.1M67.6 190.8v.8M69.1 196.1l2.9 1.7M69.4 194.3l-.2 1.2a.4 .4 0 0 1 0 .5 .4 .4 0 0 1-.4 .1l-1-.2 1.3 .2M69.5 193.9l-.1 .4"/>
<path d="M69.6 193.9l1.2 .7 .8 .1M69.9 194.1l-.5 .2M70.2 193.9l1.4 .8M71.6 194.7l-2.5 1.4M72 193.8a3 3 0 0 1 3.5 .2 .97 .97 0 0 1-.6 1.5l-.4 .1a2.48 2.48 0 0 1-2.9-.9v-.4zM72 193.8a1.78 1.78 0 0 0 2.5 .8l.3-.1M72 197.8l.6 .2 .8-.2M72 197.8l-.4 .2-.3-.1M72.1 193.7a1.22 1.22 0 0 0 1.5 1.1l1.2-.3M72.3 192a1.03 1.03 0 0 0-.5-1.7 3.6 3.6 0 0 0-4.2 .5 .84 .84 0 0 0 .1 1.2M72.4 190.8v.8M73.4 197.8l-.9 .4-1.2-.3"/>
<path d="M74.8 194.5h.1M75.1 194.3v1.1M75.2 193.7l-.1 .5-.3 .3M75.4 193.8l-.3 .5-.3 .2M81.6 192.3a1.13 1.13 0 0 0 1.2 .1M81.6 192.3l-9.6 5.5M82.8 192.4l-9.4 5.4M86 189.8l.6 .2 .6-.1M86 189.8l-4.4 2.5M87.2 189.9l-4.4 2.5M87.7 186.8a3.8 3.8 0 0 1-1.7 3M87.7 186.8l.5 .4 .2 .6"/>
<path d="M88.4 187.8a2.39 2.39 0 0 1-1.2 2.1M137.9 191.7a1.74 1.74 0 0 0 1.8 .8l.6 .1M137.9 191.7a2.41 2.41 0 0 0 2.4 2.4M140.3 192.6v1.5M140.3 194.1h35.2M140.3 192.6h4.6M144.9 192.6v-2.5h26v2.5M145.4 190.1a3.1 3.1 0 0 1-.3 2.2l-.2 .3M145.4 192.6v1.5M145.4 191.1h25M170.4 190.1a3.1 3.1 0 0 0 .3 2.2l.2 .3M170.4 192.6v1.5"/>
<path d="M170.9 192.6h2.7M173.6 192.6l.9 .8 1 .2M175.5 189.6a2.01 2.01 0 0 0-1.9 3M175.5 193.6v.5M175.5 189.6a2 2 0 0 1 1.7 2.7M177.2 192.3l-.6 .8-1.1 .5M177.8 191.8l-.6 .5M177.9 191.7a2.41 2.41 0 0 1-2.4 2.4"/>
<circle cx="122.7" cy="49.5" r=".86"/>
<circle cx="118.2" cy="106.6" r="2.38"/>
<circle cx="118.2" cy="106.6" r="2.59"/>
<circle cx="124.7" cy="107.8" r="2.04"/>
<circle cx="124.7" cy="107.8" r="1.84"/>
<circle cx="140.4" cy="161.6" r="1.24"/>
<circle cx="157.8" cy="176.5" r=".77"/>
<circle cx="175.4" cy="191.6" r="1.25"/>
</g>
<g font-size="8.5">
<text x="134.6" y="258.8">ThermoBand</text>
<text x="141" y="266.9">Enclosure</text>
<text x="149.4" y="279.7">V3</text>
</g>
<g font-size="5.3">
<text x="38.5" y="9.5">4</text>
<text x="83.5" y="9.5">3</text>
<text x="133.6" y="9.5">2</text>
<text x="178.6" y="9.5">1</text>
<text x="16.2" y="31.3">F</text>
<text x="201.2" y="31.3">F</text>
<text x="16.1" y="75.5">E</text>
<text x="201.1" y="75.5">E</text>
<text x="15.5" y="125.5">D</text>
<text x="200.5" y="125.5">D</text>
<text x="15.4" y="175.5">C</text>
<text x="200.4" y="175.5">C</text>
<text x="16" y="225.5">B</text>
<text x="201" y="225.5">B</text>
<text x="15.5" y="269.8">A</text>
<text x="200.5" y="269.8">A</text>
<text x="38.5" y="291.5">4</text>
<text x="83.5" y="291.5">3</text>
<text x="133.6" y="291.5">2</text>
<text x="178.6" y="291.5">1</text>
</g>
<g font-size="4.7" fill="#808080">
<text x="48.4" y="19.6">5.09</text>
<text x="101.8" y="19.6">40.00</text>
<text x="155.2" y="20.8" transform="rotate(45 155.2 20.8)">R2.40</text>
<text x="176.3" y="26.2">15.00</text>
<text x="67" y="44.3" transform="rotate(-90 67 44.3)">14.76</text>
<text x="61.4" y="54.6" transform="rotate(-90 61.4 54.6)">9.34</text>
<text x="77.2" y="57.9" transform="rotate(-90 77.2 57.9)">35.00</text>
<text x="130.8" y="64.8" transform="rotate(41 130.8 64.8)">R2.40</text>
<text x="164.5" y="77.2">8.70</text>
<text x="46.8" y="78.2">3.61</text>
<text x="72.9" y="109" transform="rotate(-90 72.9 109)">23.70</text>
<text x="80.9" y="115.5" transform="rotate(-90 80.9 115.5)">3.00</text>
<text x="135.6" y="115.9" transform="rotate(-90 135.6 115.9)">1.00</text>
<text x="142" y="118.1" transform="rotate(-90 142 118.1)">0.54</text>
<text x="105.5" y="124.8">25.00</text>
<text x="124.1" y="151" transform="rotate(30 124.1 151)">2.50</text>
<text x="152.2" y="154">4.98</text>
<text x="128.2" y="172.5" transform="rotate(-45 128.2 172.5)">R2.00</text>
<text x="181.9" y="183.6" transform="rotate(-90 181.9 183.6)">3.25</text>
</g>
<text font-size="3.9" x="190.9" y="275.5">A4</text>
<text font-size="3.2" x="93.3" y="277.9">PLA+</text>
<g font-size="2">
<text x="20.6" y="234.6">UNLESS OTHERWISE SPECIFIED:</text>
<text x="20.6" y="237.1">DIMENSIONS ARE IN MILLIMETERS</text>
<text x="20.6" y="239.6">SURFACE FINISH:</text>
<text x="54.4" y="234.6">FINISH:</text>
<text x="101.3" y="234.5">DEBURR AND</text>
<text x="101.3" y="237">BREAK SHARP</text>
<text x="101.3" y="239.5">EDGES</text>
<text x="132.6" y="236">DO NOT SCALE DRAWING</text>
<text x="173.3" y="236.2">REVISION</text>
<text x="20.6" y="242.1">TOLERANCES:</text>
<text x="22.2" y="244.6">LINEAR:</text>
<text x="22.2" y="247.1">ANGULAR:</text>
<text x="34.3" y="252">NAME</text>
<text x="50" y="251.9">SIGNATURE</text>
<text x="67.2" y="251.9">DATE</text>
<text x="120.1" y="251.9">TITLE:</text>
<text x="20.6" y="256.1">DRAWN</text>
<text x="20.9" y="260.3">CHK'D</text>
<text x="20.4" y="264.4">APPV'D</text>
<text x="21.1" y="268.8">MFG</text>
<text x="21.5" y="273">Q.A</text>
<text x="75.6" y="272.5">MATERIAL:</text>
<text x="120" y="272.5">DWG NO.</text>
<text x="75.6" y="285.5">WEIGHT:</text>
<text x="120.1" y="285.6">SCALE:1:1</text>
<text x="164.5" y="285.6">SHEET 1 OF 1</text>
</g>
<text font-size="1.8" x="28.6" y="255.4">AMNL Amarathunge</text>
</svg>
